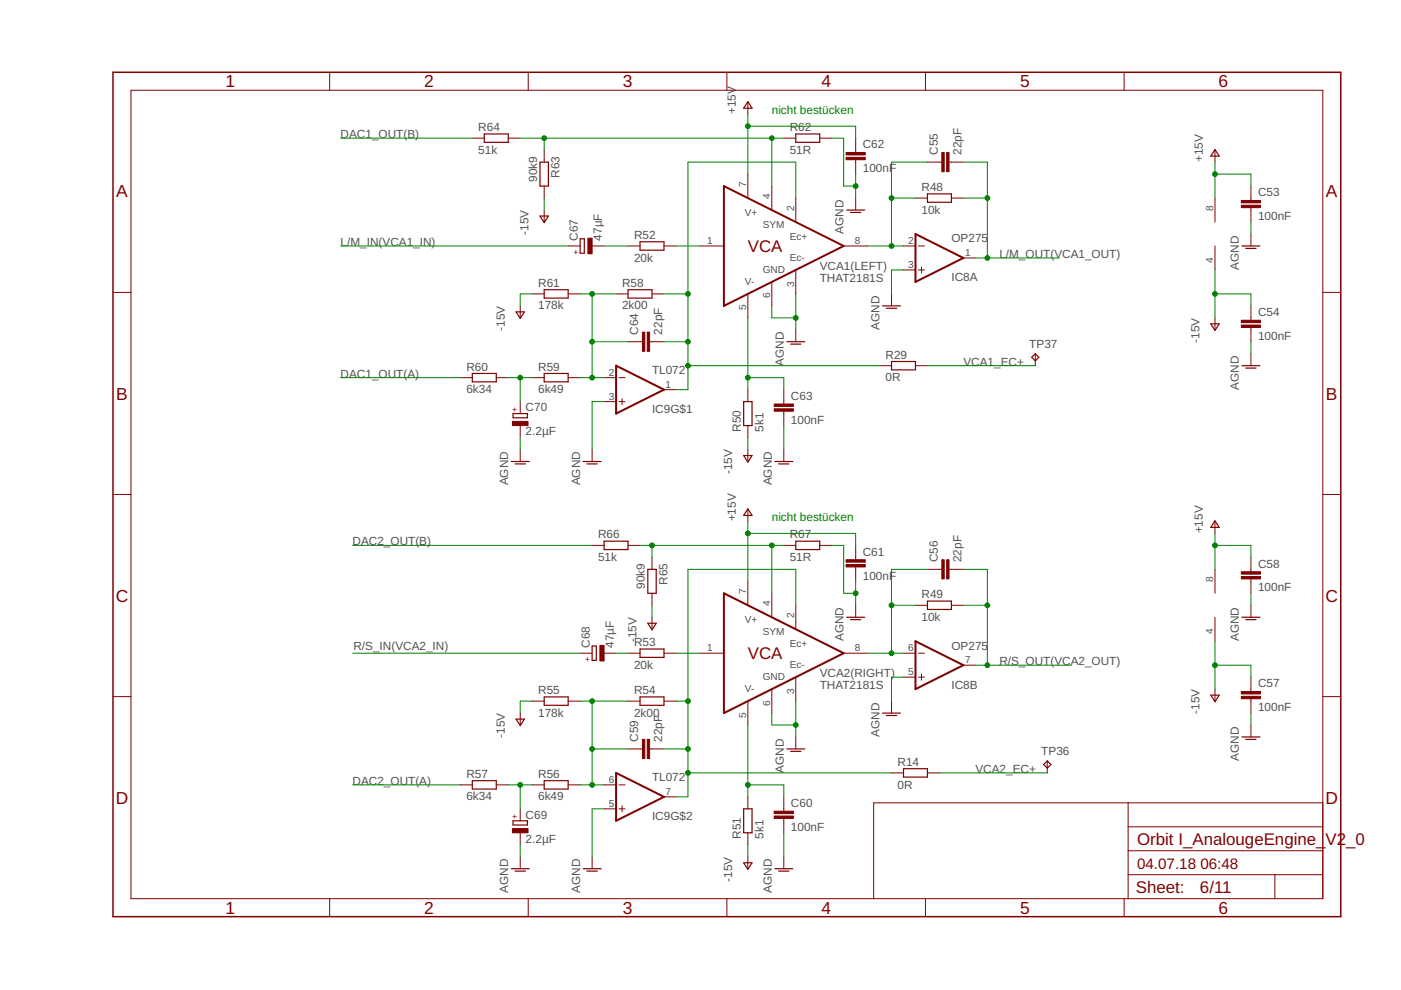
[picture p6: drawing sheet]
<svg xmlns="http://www.w3.org/2000/svg" width="297mm" height="210mm" viewBox="0 0 297 210" stroke-linecap="round" stroke-linejoin="round" font-family="sans-serif">
<g fill="none" stroke="#800000" stroke-width=".21">
<path d="M27.8 19.1h252.7v171.4h-252.7zM69.9 15.3v3.8M112 15.3v3.8M154.1 15.3v3.8M196.2 15.3v3.8M238.3 15.3v3.8M100.1 29.3h2.6M107.8 29.3h2.5M115.4 31.8v2.6M115.4 39.5v2.5M158.6 21.7v2.5M158.6 36.9v5.1"/>
<path d="M163.6 39.5v5M166.2 29.3h2.5M173.8 29.3h2.5M181.4 29.3v3M181.4 33.9v3M196.6 34.4h3.1M201.2 34.4h3.1M257.6 31.8v2.6M265.2 39.5v3M115.4 44.5v2.6M120.5 52.2h2.5M125.5 52.2h2.6"/>
<path d="M133.2 52.2h2.5M140.8 52.2h2.5M148.4 52.2h5.1M163.6 59.8v5.1M168.7 42v5.1M168.7 57.2v5.1M178.9 52.2h5.1M181.4 42v2.5M191.6 52.2h2.5M191.6 57.2h2.5M194.1 42h2.5M194.7 52.2h1.3"/>
<path d="M194.7 57.2h1.3M195.4 56.6v1.3M201.7 42h2.6M204.3 54.7h2.5M257.6 42v5.1M257.6 52.2v5M265.2 44v3.1M265.2 49.6v2.6M24 62h3.8M110.3 64.9v2.5M112.8 62.3h2.6M120.5 62.3h2.5"/>
<path d="M130.6 62.3h2.6M133.2 72.5h3M137.7 72.5h3.1M138.2 62.3h2.6M158.6 62.3v5.1M168.7 69.9v2.6M186.5 77.5h2.5M189 62.3v2.6M194.1 77.5h2.5M219.5 75v2.5M257.6 67.4v2.5M265.2 64.9v3"/>
<path d="M265.2 69.4v3.1M265.2 75v2.5M280.5 62h3.8M97.6 80.1h2.5M105.2 80.1h2.6M110.3 85.2v2.5M110.3 90.2v2.6M110.3 95.3v2.6M112.8 80.1h2.6M120.5 80.1h2.5M125.5 95.3v2.6M128.1 85.2h2.5"/>
<path d="M128.1 80.1h2.5M131.3 85.2h1.2M131.3 80.1h1.2M131.9 84.5v1.3M140.8 82.6h2.5M158.6 82.6v2.6M158.6 90.2v2.6M158.6 95.3v2.6M166.2 82.6v3.1M166.2 87.2v3M166.2 95.3v2.6M24 104.8h3.8"/>
<path d="M125.5 115.6h2.6M133.2 115.6h2.5M138.2 118.2v2.5M158.6 108v2.6M166.2 115.6h2.5M173.8 115.6h2.5M181.4 115.6v3.1M257.6 110.6v2.5M265.2 118.2v3M280.5 104.8h3.8M123 138.5h2.5M128.1 138.5h2.5"/>
<path d="M133.2 138.5h2.5M138.2 125.8v2.5M138.2 130.9v2.5M140.8 138.5h2.5M148.4 138.5h5.1M158.6 123.3v5M163.6 125.8v5.1M168.7 128.3v5.1M178.9 138.5h5.1M181.4 120.2v3.1M181.4 128.3v2.6M191.6 138.5h2.5"/>
<path d="M194.1 128.3h2.5M194.7 138.5h1.3M196.6 120.7h3.1M201.2 120.7h3.1M201.7 128.3h2.6M257.6 120.7v5.1M257.6 130.9v5.1M265.2 122.7v3.1M265.2 128.3v2.6M24 147.7h3.8M110.3 151.2v2.5M112.8 148.7h2.6"/>
<path d="M120.5 148.7h2.5M133.2 158.8h3M133.2 148.7h2.5M137.7 158.8h3.1M140.8 148.7h2.5M158.6 148.7v5M163.6 146.1v5.1M168.7 143.6v5.1M168.7 156.3v2.5M189 148.7v2.5M191.6 143.6h2.5M194.7 143.6h1.3"/>
<path d="M195.4 142.9v1.3M204.3 141h2.5M257.6 146.1v2.6M265.2 143.6v3M265.2 148.1v3.1M265.2 153.7v2.6M280.5 147.7h3.8M97.6 166.4h2.5M105.2 166.4h2.6M110.3 171.5v2.5M110.3 176.6v2.5M112.8 166.4h2.6"/>
<path d="M120.5 166.4h2.5M128.1 171.5h2.5M128.1 166.4h2.5M131.3 171.5h1.2M131.3 166.4h1.2M131.9 170.9v1.2M140.8 169h2.5M158.6 169v2.5M158.6 176.6v2.5M166.2 169v3M166.2 173.5v3.1M189 163.9h2.6"/>
<path d="M196.6 163.9h2.6M222 161.3v2.6M239.2 170.2v20.3M239.2 175.3h41.3M280.5 170.2h-95.3v20.3M69.9 190.5v3.9M110.3 181.7v2.5M112 190.5v3.9M125.5 181.7v2.5M154.1 190.5v3.9M158.6 181.7v2.5M166.2 181.7v2.5"/>
<path d="M196.2 190.5v3.9M238.3 190.5v3.9M239.2 185.5h41.3M239.2 180.4h41.3M270.3 185.5v5"/>
</g>
<path d="M24 15.3h260.3v179.1h-260.3z" fill="none" stroke="#800000" stroke-width=".32"/>
<path d="M153.5 39.5l25.4 12.7-25.4 12.7zM194.1 49.6l10.2 5.1-10.2 5.1zM130.6 77.5l10.2 5.1-10.2 5.1zM153.5 125.8l25.4 12.7-25.4 12.7zM194.1 136l10.2 5-10.2 5.1zM130.6 163.9l10.2 5.1-10.2 5z" fill="none" stroke="#800000" stroke-width=".42"/>
<g fill="none" stroke="#800000" stroke-width=".25">
<path d="M102.7 28.4h5.1v1.8h-5.1zM114.5 34.4h1.8v5.1h-1.8zM158.6 21.5l.8 1.4h-1.7zM168.7 28.4h5.1v1.8h-5.1zM257.6 31.7l.9 1.4h-1.8zM114.5 45.8h1.8l-.9 1.4zM123 50.6h.9v3.1h-.9zM135.7 51.3h5.1v1.7h-5.1zM179.5 44.5h3.8M180.3 45h2.2M196.6 41.1h5.1v1.8h-5.1zM263.3 52.2h3.8"/>
<path d="M264.1 52.7h2.2M100.1 79.2h5.1v1.8h-5.1zM109.4 66.1h1.8l-.9 1.4zM115.4 61.4h5.1v1.8h-5.1zM115.4 79.2h5.1v1.8h-5.1zM133.2 61.4h5v1.8h-5zM166.8 72.5h3.8M167.6 73h2.2M187.1 64.9h3.8M187.9 65.4h2.2M189 76.6h5.1v1.8h-5.1zM218.7 75.8l.8-.8 .8 .8-.8 .7z"/>
<path d="M256.7 68.7h1.8l-.9 1.4zM263.3 77.5h3.8M264.1 78h2.2M108.4 97.9h3.8M108.8 87.7h3v.9h-3zM109.2 98.4h2.2M123.6 97.9h3.8M124.4 98.4h2.2M157.7 96.6h1.7l-.8 1.4zM157.7 85.2h1.7v5h-1.7zM164.3 97.9h3.8M165.1 98.4h2.2"/>
<path d="M128.1 114.7h5.1v1.8h-5.1zM158.6 107.9l.8 1.4h-1.7zM168.7 114.7h5.1v1.8h-5.1zM257.6 110.4l.9 1.4h-1.8zM125.5 137h.9v3h-.9zM135.7 137.6h5.1v1.8h-5.1zM137.4 120.7h1.7v5.1h-1.7zM137.4 132.1h1.7l-.9 1.4zM179.5 130.9h3.8M180.3 131.4h2.2M196.6 127.4h5.1v1.8h-5.1zM263.3 130.9h3.8"/>
<path d="M264.1 131.4h2.2M109.4 152.5h1.8l-.9 1.3zM115.4 147.8h5.1v1.7h-5.1zM135.7 147.8h5.1v1.7h-5.1zM166.8 158.8h3.8M167.6 159.3h2.2M187.1 151.2h3.8M187.9 151.7h2.2M256.7 147.4h1.8l-.9 1.4zM263.3 156.3h3.8M264.1 156.8h2.2M100.1 165.5h5.1v1.8h-5.1z"/>
<path d="M108.8 174h3v.9h-3zM115.4 165.5h5.1v1.8h-5.1zM157.7 171.5h1.7v5.1h-1.7zM191.6 163h5v1.8h-5zM222 161.3l.8 .8-.8 .8-.7-.8zM108.4 184.2h3.8M109.2 184.7h2.2M123.6 184.2h3.8M124.4 184.7h2.2M157.7 182.9h1.7l-.8 1.4zM164.3 184.2h3.8M165.1 184.7h2.2"/>
</g>
<g fill="#800000" stroke="#800000" stroke-width=".21">
<path d="M263.2 43.5h4.1v.5h-4.1z"/>
<path d="M263.2 42.5h4.1v.5h-4.1z"/>
<path d="M263.2 68.9h4.1v.5h-4.1z"/>
<path d="M263.2 67.9h4.1v.5h-4.1z"/>
<path d="M200.7 32.3h.5v4.1h-.5z"/>
<path d="M199.7 32.3h.5v4.1h-.5z"/>
<path d="M200.7 118.7h.5v4h-.5z"/>
<path d="M199.7 118.7h.5v4h-.5z"/>
<path d="M124.7 50.5h.8v3.3h-.8z"/>
<path d="M127.2 136.8h.9v3.3h-.9z"/>
<path d="M263.2 147.6h4.1v.5h-4.1z"/>
<path d="M263.2 146.6h4.1v.5h-4.1z"/>
<path d="M263.2 122.2h4.1v.5h-4.1z"/>
<path d="M263.2 121.2h4.1v.5h-4.1z"/>
<path d="M137.2 156.8h.5v4h-.5z"/>
<path d="M136.2 156.8h.5v4h-.5z"/>
<path d="M108.6 175.7h3.4v.9h-3.4z"/>
<path d="M164.1 173h4.1v.5h-4.1z"/>
<path d="M164.1 172h4.1v.5h-4.1z"/>
<path d="M179.4 119.7h4.1v.5h-4.1z"/>
<path d="M179.4 118.7h4.1v.5h-4.1z"/>
<path d="M179.4 33.4h4.1v.5h-4.1z"/>
<path d="M179.4 32.3h4.1v.6h-4.1z"/>
<path d="M164.1 86.7h4.1v.5h-4.1z"/>
<path d="M164.1 85.7h4.1v.5h-4.1z"/>
<path d="M137.2 70.4h.5v4.1h-.5z"/>
<path d="M136.2 70.4h.5v4.1h-.5z"/>
<path d="M108.6 89.3h3.4v.9h-3.4z"/>
</g>
<g fill="none" stroke="#008000" stroke-width=".21">
<path d="M72.2 29.3h27.9M110.3 29.3h55.9M115.4 29.3v2.5M158.6 24.2v12.7M158.6 26.8h22.8v2.5M163.6 29.3v10.2M176.3 29.3h2.6v10.2h2.5M181.4 36.9v5.1M196.6 34.4h-7.6v17.8M204.3 34.4h5v20.3M257.6 34.4v7.6M257.6 36.9h7.6v2.6"/>
<path d="M72.2 52.2h48.3M115.4 42v2.5M128.1 52.2h5.1M143.3 52.2h5.1M168.7 42v-7.6h-22.8v48.2h-2.6M184 52.2h7.6M189 42h5.1M191.6 57.2h-2.6v5.1M204.3 42h5M206.8 54.7h17.8M257.6 57.2v10.2M265.2 47.1v2.5"/>
<path d="M112.8 62.3h-2.5v2.6M123 62.3h7.6M125.5 62.3v17.8M125.5 72.5h7.7M140.8 62.3h5.1M140.8 72.5h5.1M145.9 77.5h40.6M158.6 67.4v15.2M163.6 64.9v2.5h5.1M168.7 62.3v7.6M196.6 77.5h22.9M257.6 62.3h7.6v2.6"/>
<path d="M265.2 72.5v2.5M72.2 80.1h25.4M107.8 80.1h5M110.3 80.1v5.1M110.3 92.8v2.5M123 80.1h5.1M128.1 85.2h-2.6v10.1M158.6 92.8v2.5M158.6 80.1h7.6v2.5M166.2 90.2v5.1M74.8 115.6h50.7M135.7 115.6h30.5"/>
<path d="M138.2 115.6v2.6M158.6 110.6v12.7M158.6 113.1h22.8v2.5M163.6 115.6v10.2M176.3 115.6h2.6v10.2h2.5M257.6 113.1v7.6M257.6 115.6h7.6v2.6M74.8 138.5h48.2M130.6 138.5h2.6M138.2 128.3v2.6M143.3 138.5h5.1M168.7 128.3v-7.6h-22.8v48.3h-2.6"/>
<path d="M181.4 123.3v5M184 138.5h7.6M189 128.3h5.1M196.6 120.7h-7.6v17.8M204.3 120.7h5v20.3M204.3 128.3h5M257.6 136v10.1M265.2 125.8v2.5M112.8 148.7h-2.5v2.5M123 148.7h10.2M125.5 148.7v17.7M125.5 158.8h7.7"/>
<path d="M140.8 158.8h5.1M143.3 148.7h2.6M158.6 153.7v15.3M163.6 151.2v2.5h5.1M168.7 148.7v7.6M191.6 143.6h-2.6v5.1M206.8 141h20.3M257.6 141h7.6v2.6M265.2 151.2v2.5M74.8 166.4h22.8M107.8 166.4h5M110.3 166.4v5.1"/>
<path d="M110.3 179.1v2.6M123 166.4h5.1M128.1 171.5h-2.6v10.2M145.9 163.9h43.1M158.6 179.1v2.6M158.6 166.4h7.6v2.6M166.2 176.6v5.1M199.2 163.9h22.8"/>
</g>
<g fill="#008000" stroke="#008000" stroke-width=".21">
<circle cx="257.6" cy="62.3" r=".51"/>
<circle cx="257.6" cy="141" r=".51"/>
<circle cx="257.6" cy="36.9" r=".51"/>
<circle cx="158.6" cy="113.1" r=".51"/>
<circle cx="158.6" cy="26.8" r=".51"/>
<circle cx="257.6" cy="115.6" r=".51"/>
<circle cx="181.4" cy="125.8" r=".51"/>
<circle cx="168.7" cy="153.7" r=".51"/>
<circle cx="181.4" cy="39.5" r=".51"/>
<circle cx="168.7" cy="67.4" r=".51"/>
<circle cx="189" cy="52.2" r=".51"/>
<circle cx="189" cy="42" r=".51"/>
<circle cx="209.3" cy="42" r=".51"/>
<circle cx="209.3" cy="54.7" r=".51"/>
<circle cx="209.3" cy="128.3" r=".51"/>
<circle cx="209.3" cy="141" r=".51"/>
<circle cx="189" cy="138.5" r=".51"/>
<circle cx="189" cy="128.3" r=".51"/>
<circle cx="158.6" cy="166.4" r=".51"/>
<circle cx="125.5" cy="158.8" r=".51"/>
<circle cx="125.5" cy="148.7" r=".51"/>
<circle cx="125.5" cy="166.4" r=".51"/>
<circle cx="145.9" cy="158.8" r=".51"/>
<circle cx="145.9" cy="148.7" r=".51"/>
<circle cx="145.9" cy="163.9" r=".51"/>
<circle cx="110.3" cy="166.4" r=".51"/>
<circle cx="158.6" cy="80.1" r=".51"/>
<circle cx="110.3" cy="80.1" r=".51"/>
<circle cx="125.5" cy="80.1" r=".51"/>
<circle cx="125.5" cy="72.5" r=".51"/>
<circle cx="125.5" cy="62.3" r=".51"/>
<circle cx="145.9" cy="72.5" r=".51"/>
<circle cx="145.9" cy="62.3" r=".51"/>
<circle cx="145.9" cy="77.5" r=".51"/>
<circle cx="163.6" cy="29.3" r=".51"/>
<circle cx="115.4" cy="29.3" r=".51"/>
<circle cx="138.2" cy="115.6" r=".51"/>
<circle cx="163.6" cy="115.6" r=".51"/>
</g>
<g font-size="3.7" fill="#800000">
<text x="47.8" y="18.5">1</text>
<text x="89.9" y="18.5">2</text>
<text x="132" y="18.5">3</text>
<text x="174.2" y="18.5">4</text>
<text x="216.3" y="18.5">5</text>
<text x="258.4" y="18.5">6</text>
<text x="24.6" y="41.9">A</text>
<text x="281.1" y="41.9">A</text>
<text x="24.6" y="84.7">B</text>
<text x="281.1" y="84.7">B</text>
<text x="24.5" y="127.6">C</text>
<text x="281" y="127.6">C</text>
<text x="24.5" y="170.4">D</text>
<text x="281" y="170.4">D</text>
<text x="47.8" y="193.7">1</text>
<text x="89.9" y="193.7">2</text>
<text x="132" y="193.7">3</text>
<text x="174.2" y="193.7">4</text>
<text x="216.3" y="193.7">5</text>
<text x="258.4" y="193.7">6</text>
</g>
<g font-size="3.6" fill="#800000">
<text x="158.6" y="53.4">VCA</text>
<text x="158.6" y="139.8">VCA</text>
<text x="241.1" y="179.1">Orbit I_AnalougeEngine_</text>
<text x="281.1" y="179.1">V2_0</text>
<text x="240.8" y="189.4">Sheet:</text>
<text x="254.4" y="189.3">6/11</text>
</g>
<g font-size="3.2" fill="#800000">
<text x="241.1" y="184.2">04.07.18</text>
<text x="254.5" y="184.2">06:48</text>
</g>
<g font-size="2.5" fill="#505050">
<text x="72.2" y="29.3">DAC1_OUT(B)</text>
<text x="101.4" y="27.8">R64</text>
<text x="156" y="24.2" transform="rotate(-90 156 24.2)">+15V</text>
<text x="167.4" y="27.8">R62</text>
<text x="101.4" y="32.6">51k</text>
<text x="167.4" y="32.6">51R</text>
<text x="182.9" y="31.5">C62</text>
<text x="198.8" y="32.8" transform="rotate(-90 198.8 32.8)">C55</text>
<text x="203.9" y="32.8" transform="rotate(-90 203.9 32.8)">22pF</text>
<text x="255.1" y="34.4" transform="rotate(-90 255.1 34.4)">+15V</text>
<text x="113.9" y="38.5" transform="rotate(-90 113.9 38.5)">90k9</text>
<text x="118.7" y="37.7" transform="rotate(-90 118.7 37.7)">R63</text>
<text x="182.9" y="36.5">100nF</text>
<text x="195.4" y="40.5">R48</text>
<text x="266.7" y="41.6">C53</text>
<text x="195.4" y="45.3">10k</text>
<text x="266.7" y="46.7">100nF</text>
<text x="72.2" y="52.1">L/M_IN(VCA1_IN)</text>
<text x="112.1" y="49.8" transform="rotate(-90 112.1 49.8)">-15V</text>
<text x="122.5" y="51" transform="rotate(-90 122.5 51)">C67</text>
<text x="127.6" y="51" transform="rotate(-90 127.6 51)">47µF</text>
<text x="134.4" y="50.7">R52</text>
<text x="178.9" y="49.6" transform="rotate(-90 178.9 49.6)">AGND</text>
<text x="201.7" y="51.4">OP275</text>
<text x="134.4" y="55.4">20k</text>
<text x="173.8" y="59.8">THAT2181S</text>
<text x="173.8" y="57.2">VCA1(LEFT)</text>
<text x="201.7" y="59.6">IC8A</text>
<text x="211.9" y="54.7">L/M_OUT(VCA1_OUT)</text>
<text x="262.7" y="57.2" transform="rotate(-90 262.7 57.2)">AGND</text>
<text x="114.1" y="65.6">178k</text>
<text x="114.1" y="60.8">R61</text>
<text x="131.9" y="65.6">2k00</text>
<text x="131.9" y="60.8">R58</text>
<text x="107" y="70.1" transform="rotate(-90 107 70.1)">-15V</text>
<text x="135.3" y="70.9" transform="rotate(-90 135.3 70.9)">C64</text>
<text x="140.4" y="70.9" transform="rotate(-90 140.4 70.9)">22pF</text>
<text x="186.5" y="69.9" transform="rotate(-90 186.5 69.9)">AGND</text>
<text x="266.7" y="67">C54</text>
<text x="166.2" y="77.5" transform="rotate(-90 166.2 77.5)">AGND</text>
<text x="187.8" y="76">R29</text>
<text x="204.3" y="77.5">VCA1_EC+</text>
<text x="218.2" y="73.7">TP37</text>
<text x="254.3" y="72.7" transform="rotate(-90 254.3 72.7)">-15V</text>
<text x="266.7" y="72.1">100nF</text>
<text x="72.2" y="80.1">DAC1_OUT(A)</text>
<text x="98.9" y="83.4">6k34</text>
<text x="98.9" y="78.6">R60</text>
<text x="114.1" y="83.4">6k49</text>
<text x="114.1" y="78.6">R59</text>
<text x="138.2" y="79.3">TL072</text>
<text x="187.8" y="80.8">0R</text>
<text x="262.7" y="82.6" transform="rotate(-90 262.7 82.6)">AGND</text>
<text x="111.4" y="87.2">C70</text>
<text x="138.2" y="87.6">IC9G$1</text>
<text x="167.7" y="89.9">100nF</text>
<text x="167.7" y="84.8">C63</text>
<text x="111.4" y="92.3">2.2µF</text>
<text x="157.1" y="91.5" transform="rotate(-90 157.1 91.5)">R50</text>
<text x="161.9" y="91.5" transform="rotate(-90 161.9 91.5)">5k1</text>
<text x="155.3" y="100.6" transform="rotate(-90 155.3 100.6)">-15V</text>
<text x="107.8" y="102.9" transform="rotate(-90 107.8 102.9)">AGND</text>
<text x="123" y="102.9" transform="rotate(-90 123 102.9)">AGND</text>
<text x="163.6" y="102.9" transform="rotate(-90 163.6 102.9)">AGND</text>
<text x="156" y="110.6" transform="rotate(-90 156 110.6)">+15V</text>
<text x="255.1" y="113.1" transform="rotate(-90 255.1 113.1)">+15V</text>
<text x="74.8" y="115.6">DAC2_OUT(B)</text>
<text x="126.8" y="118.9">51k</text>
<text x="126.8" y="114.1">R66</text>
<text x="167.4" y="118.9">51R</text>
<text x="167.4" y="114.1">R67</text>
<text x="182.9" y="117.8">C61</text>
<text x="198.8" y="119.2" transform="rotate(-90 198.8 119.2)">C56</text>
<text x="203.9" y="119.2" transform="rotate(-90 203.9 119.2)">22pF</text>
<text x="136.7" y="124.9" transform="rotate(-90 136.7 124.9)">90k9</text>
<text x="141.5" y="124" transform="rotate(-90 141.5 124)">R65</text>
<text x="182.9" y="122.9">100nF</text>
<text x="266.7" y="125.4">100nF</text>
<text x="266.7" y="120.3">C58</text>
<text x="195.4" y="131.6">10k</text>
<text x="195.4" y="126.8">R49</text>
<text x="74.9" y="137.7">R/S_IN(VCA2_IN)</text>
<text x="125.1" y="137.3" transform="rotate(-90 125.1 137.3)">C68</text>
<text x="130.1" y="137.3" transform="rotate(-90 130.1 137.3)">47µF</text>
<text x="134.4" y="137">R53</text>
<text x="134.9" y="136.1" transform="rotate(-90 134.9 136.1)">-15V</text>
<text x="178.9" y="135.9" transform="rotate(-90 178.9 135.9)">AGND</text>
<text x="201.7" y="137.7">OP275</text>
<text x="262.7" y="135.9" transform="rotate(-90 262.7 135.9)">AGND</text>
<text x="134.4" y="141.8">20k</text>
<text x="173.8" y="143.6">VCA2(RIGHT)</text>
<text x="211.9" y="141">R/S_OUT(VCA2_OUT)</text>
<text x="114.1" y="147.1">R55</text>
<text x="134.4" y="147.1">R54</text>
<text x="173.8" y="146.1">THAT2181S</text>
<text x="201.7" y="146">IC8B</text>
<text x="266.7" y="145.7">C57</text>
<text x="114.1" y="151.9">178k</text>
<text x="134.4" y="151.9">2k00</text>
<text x="254.3" y="151.4" transform="rotate(-90 254.3 151.4)">-15V</text>
<text x="266.7" y="150.8">100nF</text>
<text x="107" y="156.5" transform="rotate(-90 107 156.5)">-15V</text>
<text x="135.3" y="157.3" transform="rotate(-90 135.3 157.3)">C59</text>
<text x="140.4" y="157.3" transform="rotate(-90 140.4 157.3)">22pF</text>
<text x="186.5" y="156.3" transform="rotate(-90 186.5 156.3)">AGND</text>
<text x="220.8" y="160.1">TP36</text>
<text x="262.7" y="161.3" transform="rotate(-90 262.7 161.3)">AGND</text>
<text x="74.8" y="166.4">DAC2_OUT(A)</text>
<text x="98.9" y="164.9">R57</text>
<text x="114.1" y="164.9">R56</text>
<text x="138.2" y="165.7">TL072</text>
<text x="166.2" y="163.9" transform="rotate(-90 166.2 163.9)">AGND</text>
<text x="190.3" y="167.2">0R</text>
<text x="190.3" y="162.4">R14</text>
<text x="206.8" y="163.9">VCA2_EC+</text>
<text x="98.9" y="169.7">6k34</text>
<text x="111.4" y="173.6">C69</text>
<text x="114.1" y="169.7">6k49</text>
<text x="138.2" y="173.9">IC9G$2</text>
<text x="167.7" y="171.1">C60</text>
<text x="111.4" y="178.6">2.2µF</text>
<text x="157.1" y="177.8" transform="rotate(-90 157.1 177.8)">R51</text>
<text x="161.9" y="177.8" transform="rotate(-90 161.9 177.8)">5k1</text>
<text x="167.7" y="176.2">100nF</text>
<text x="107.8" y="189.3" transform="rotate(-90 107.8 189.3)">AGND</text>
<text x="123" y="189.3" transform="rotate(-90 123 189.3)">AGND</text>
<text x="155.3" y="186.9" transform="rotate(-90 155.3 186.9)">-15V</text>
<text x="163.6" y="189.3" transform="rotate(-90 163.6 189.3)">AGND</text>
</g>
<g font-size="2.5" fill="#008000">
<text x="163.6" y="24.2">nicht bestücken</text>
<text x="163.6" y="110.6">nicht bestücken</text>
</g>
<g font-size="2.1" fill="#505050">
<text x="158.2" y="39.7" transform="rotate(-90 158.2 39.7)">7</text>
<text x="157.9" y="45.8">V+</text>
<text x="163.3" y="42.2" transform="rotate(-90 163.3 42.2)">4</text>
<text x="168.4" y="44.7" transform="rotate(-90 168.4 44.7)">2</text>
<text x="257.2" y="44.7" transform="rotate(-90 257.2 44.7)">8</text>
<text x="150" y="51.8">1</text>
<text x="161.7" y="48.3">SYM</text>
<text x="167.4" y="50.9">Ec+</text>
<text x="181.2" y="51.8">8</text>
<text x="192.6" y="51.8">2</text>
<text x="161.7" y="57.9">GND</text>
<text x="167.4" y="55.3">Ec-</text>
<text x="192.6" y="56.9">3</text>
<text x="204.6" y="54.3">1</text>
<text x="257.2" y="55.7" transform="rotate(-90 257.2 55.7)">4</text>
<text x="157.9" y="60.4">V-</text>
<text x="158.2" y="65.8" transform="rotate(-90 158.2 65.8)">5</text>
<text x="163.3" y="63.3" transform="rotate(-90 163.3 63.3)">6</text>
<text x="168.4" y="60.7" transform="rotate(-90 168.4 60.7)">3</text>
<text x="129.1" y="79.7">2</text>
<text x="141.1" y="82.3">1</text>
<text x="129.1" y="84.8">3</text>
<text x="158.2" y="126" transform="rotate(-90 158.2 126)">7</text>
<text x="257.2" y="123.5" transform="rotate(-90 257.2 123.5)">8</text>
<text x="163.3" y="128.5" transform="rotate(-90 163.3 128.5)">4</text>
<text x="168.4" y="131.1" transform="rotate(-90 168.4 131.1)">2</text>
<text x="157.9" y="132.1">V+</text>
<text x="161.7" y="134.7">SYM</text>
<text x="167.4" y="137.2">Ec+</text>
<text x="257.2" y="134.4" transform="rotate(-90 257.2 134.4)">4</text>
<text x="150" y="138.1">1</text>
<text x="167.4" y="141.7">Ec-</text>
<text x="181.2" y="138.1">8</text>
<text x="192.6" y="138.1">6</text>
<text x="192.6" y="143.2">5</text>
<text x="204.6" y="140.7">7</text>
<text x="157.9" y="146.7">V-</text>
<text x="161.7" y="144.2">GND</text>
<text x="163.3" y="149.6" transform="rotate(-90 163.3 149.6)">6</text>
<text x="168.4" y="147.1" transform="rotate(-90 168.4 147.1)">3</text>
<text x="158.2" y="152.2" transform="rotate(-90 158.2 152.2)">5</text>
<text x="129.1" y="166.1">6</text>
<text x="129.1" y="171.1">5</text>
<text x="141.1" y="168.6">7</text>
</g>
<g font-size="1.8" fill="#800000">
<text x="121.6" y="54">+</text>
<text x="109.7" y="87.3" transform="rotate(-90 109.7 87.3)">+</text>
<text x="124.1" y="140.3">+</text>
<text x="109.7" y="173.6" transform="rotate(-90 109.7 173.6)">+</text>
</g>
</svg>
